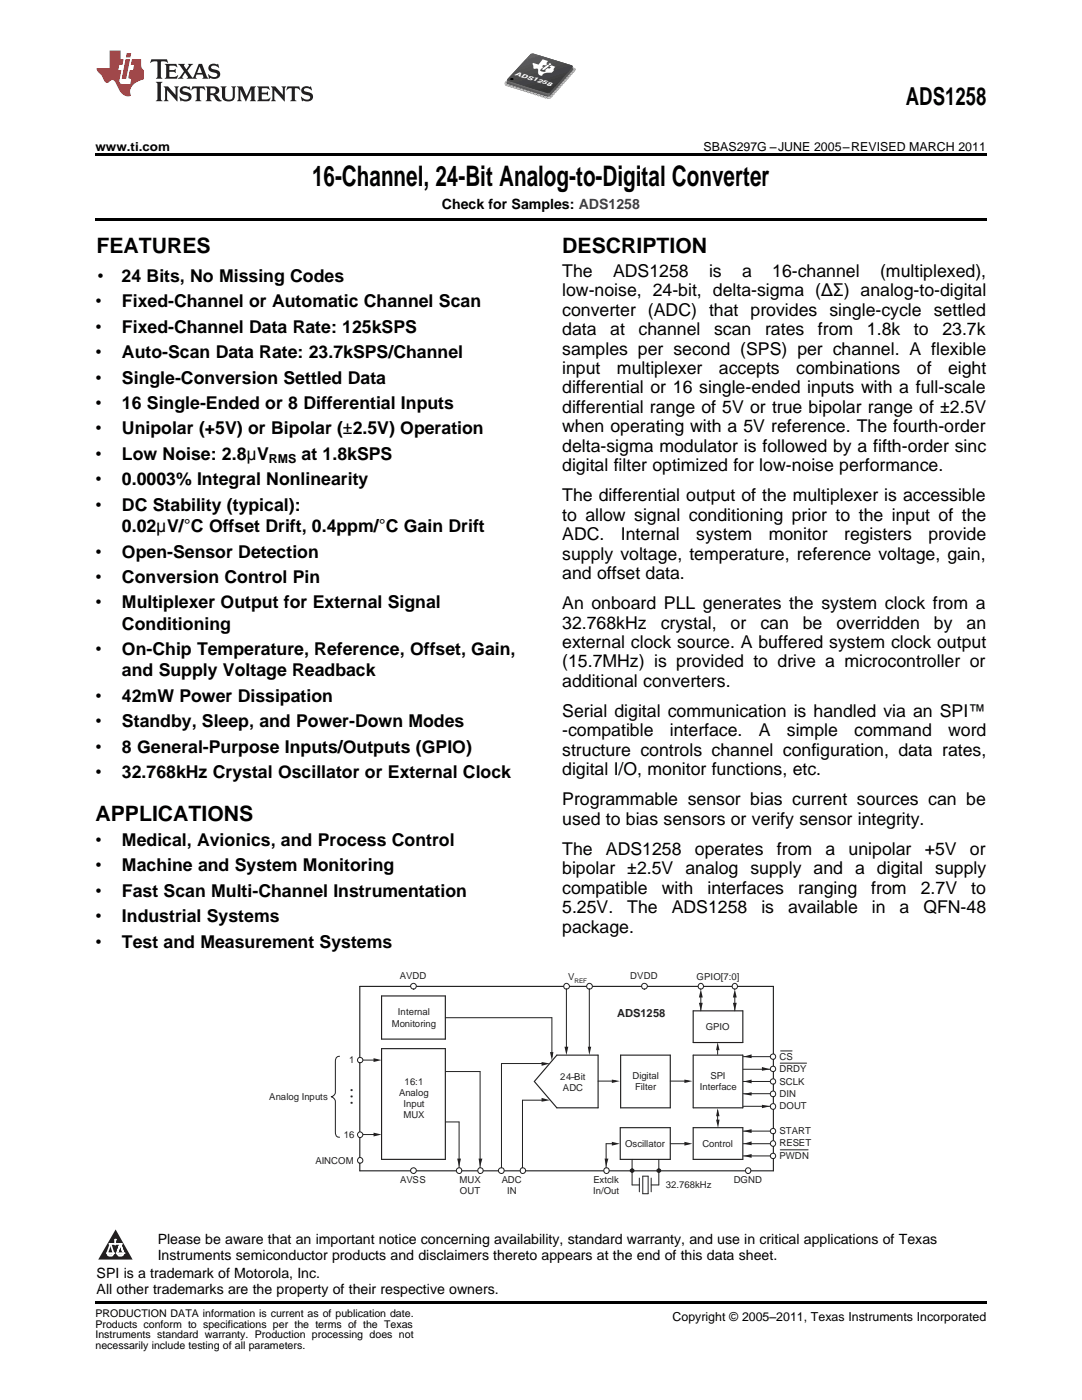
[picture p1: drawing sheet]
<svg xmlns="http://www.w3.org/2000/svg" width="216mm" height="279mm" viewBox="0 0 216 279" stroke-linecap="round" stroke-linejoin="round" font-family="sans-serif">
<path d="M105.7 11.1h.5l8.5 2.6 .1 .3-4.9 5.6-.6 .1-8.4-2.7-.1-.5z" fill-rule="evenodd" fill="#747879"/>
<path d="M109.2 18.6l.5-.1v.8l-.4 .1z" fill-rule="evenodd" fill="#67686d"/>
<path d="M101.2 15.8l.2 .3-.3 .7-.1-.3z" fill-rule="evenodd" fill="#5d5d63"/>
<path d="M114.3 13.3l.2 .6-4.8 5.4v-.8z" fill-rule="evenodd" fill="#555558"/>
<path d="M101.4 16.1l7.8 2.5 .1 .8-8.2-2.6z" fill-rule="evenodd" fill="#434c4c"/>
<path d="M101.4 16.1l7.8 2.6z" fill-rule="evenodd" fill="#7d7f83"/>
<path d="M101.3 16.1l7.9 2.6z" fill-rule="evenodd" fill="#78797e"/>
<path d="M101.3 16.2l7.9 2.6z" fill-rule="evenodd" fill="#74757a"/>
<path d="M101.3 16.2l8 2.7z" fill-rule="evenodd" fill="#727378"/>
<path d="M101.3 16.3l8 2.6z" fill-rule="evenodd" fill="#6d6d73"/>
<path d="M101.3 16.3l8 2.6v.1z" fill-rule="evenodd" fill="#6a6b70"/>
<path d="M101.2 16.4l8.1 2.5v.1z" fill-rule="evenodd" fill="#68696e"/>
<path d="M101.2 16.4l8.1 2.6v.1z" fill-rule="evenodd" fill="#626368"/>
<path d="M101.2 16.5l8.1 2.5v.1z" fill-rule="evenodd" fill="#5f5f64"/>
<path d="M101.2 16.5l8.1 2.6v.1z" fill-rule="evenodd" fill="#5d5d63"/>
<path d="M105.9 10.8l.5-.1 7.8 2.4 .1 .2-4.6 5.2-.5 .1-7.8-2.5-.2-.3z" fill-rule="evenodd" fill="#495252"/>
<path d="M101.8 15.7l.3-.2 .4 .2a.37 .37 0 0 1-.4 .3 .37 .37 0 0 1-.3-.3z" fill-rule="evenodd" fill="#010202"/>
<path d="M101.8 15.6l.3-.1 .4 .2a.52 .52 0 0 0-.8 .1z" fill-rule="evenodd" fill="#747879"/>
<g fill="#33313d">
<path d="M107.9 18.2l2.9-1-1.1 1.3-.5 .1z" fill-rule="evenodd"/>
<path d="M107.8 18.1l3-.9z" fill-rule="evenodd"/>
<path d="M107.8 18.1l3.1-1z" fill-rule="evenodd"/>
<path d="M107.7 18.1l3.2-1z" fill-rule="evenodd"/>
<path d="M107.6 18.1l3.4-1.1z" fill-rule="evenodd"/>
<path d="M107.6 18.1l3.4-1.1z" fill-rule="evenodd"/>
<path d="M107.5 18l3.6-1.1z" fill-rule="evenodd"/>
<path d="M107.5 18l3.6-1.1z" fill-rule="evenodd"/>
<path d="M107.4 18l3.8-1.2z" fill-rule="evenodd"/>
<path d="M107.4 18l3.8-1.2z" fill-rule="evenodd"/>
<path d="M107.3 18l3.9-1.3z" fill-rule="evenodd"/>
<path d="M107.2 18l4.1-1.3z" fill-rule="evenodd"/>
<path d="M107.2 17.9l4.1-1.3z" fill-rule="evenodd"/>
</g>
<g fill="#34323e">
<path d="M107.1 17.9l4.3-1.3z" fill-rule="evenodd"/>
<path d="M107.1 17.9l4.3-1.4z" fill-rule="evenodd"/>
<path d="M107 17.9l4.5-1.4z" fill-rule="evenodd"/>
<path d="M106.9 17.9l4.6-1.5z" fill-rule="evenodd"/>
</g>
<g fill="#373541">
<path d="M106.9 17.9l4.7-1.5z" fill-rule="evenodd"/>
<path d="M106.8 17.8l4.8-1.5z" fill-rule="evenodd"/>
<path d="M106.8 17.8l4.8-1.5z" fill-rule="evenodd"/>
<path d="M106.7 17.8l5-1.6z" fill-rule="evenodd"/>
<path d="M106.7 17.8l5-1.6z" fill-rule="evenodd"/>
<path d="M106.6 17.8l5.2-1.7z" fill-rule="evenodd"/>
<path d="M106.5 17.7l5.3-1.6z" fill-rule="evenodd"/>
<path d="M106.5 17.7l5.4-1.7z" fill-rule="evenodd"/>
<path d="M106.4 17.7l5.5-1.7z" fill-rule="evenodd"/>
<path d="M106.4 17.7l5.6-1.7z" fill-rule="evenodd"/>
<path d="M106.3 17.7l5.7-1.8z" fill-rule="evenodd"/>
<path d="M106.3 17.7l5.7-1.8z" fill-rule="evenodd"/>
<path d="M106.2 17.6l5.9-1.8z" fill-rule="evenodd"/>
<path d="M106.1 17.6l6-1.8z" fill-rule="evenodd"/>
<path d="M106.1 17.6l6.1-1.9z" fill-rule="evenodd"/>
</g>
<g fill="#3a3844">
<path d="M106 17.6l6.2-1.9z" fill-rule="evenodd"/>
<path d="M106 17.6l6.3-2z" fill-rule="evenodd"/>
<path d="M105.9 17.5l6.4-1.9z" fill-rule="evenodd"/>
</g>
<g fill="#3b3944">
<path d="M105.9 17.5l6.4-2z" fill-rule="evenodd"/>
<path d="M105.8 17.5l6.6-2z" fill-rule="evenodd"/>
<path d="M105.7 17.5l6.7-2.1z" fill-rule="evenodd"/>
<path d="M105.7 17.5l6.8-2.1z" fill-rule="evenodd"/>
<path d="M105.6 17.5l6.9-2.2z" fill-rule="evenodd"/>
<path d="M105.6 17.4l7-2.1z" fill-rule="evenodd"/>
<path d="M105.5 17.4l7.1-2.2z" fill-rule="evenodd"/>
<path d="M105.5 17.4l7.2-2.2z" fill-rule="evenodd"/>
<path d="M105.4 17.4l7.3-2.3z" fill-rule="evenodd"/>
<path d="M105.3 17.4l7.4-2.3z" fill-rule="evenodd"/>
<path d="M105.3 17.3l7.5-2.3z" fill-rule="evenodd"/>
</g>
<path d="M105.2 17.3l7.6-2.3z" fill-rule="evenodd" fill="#3b3a44"/>
<g fill="#3d3b46">
<path d="M105.2 17.3l7.7-2.4z" fill-rule="evenodd"/>
<path d="M105.1 17.3l7.8-2.4z" fill-rule="evenodd"/>
<path d="M105.1 17.3l7.9-2.5z" fill-rule="evenodd"/>
<path d="M105 17.3l8-2.5z" fill-rule="evenodd"/>
<path d="M104.9 17.2l8.2-2.5z" fill-rule="evenodd"/>
<path d="M104.9 17.2l8.2-2.5z" fill-rule="evenodd"/>
<path d="M104.8 17.2l8.3-2.6z" fill-rule="evenodd"/>
<path d="M104.8 17.2l8.4-2.6z" fill-rule="evenodd"/>
<path d="M104.7 17.2l8.5-2.7z" fill-rule="evenodd"/>
<path d="M104.7 17.1l8.6-2.6z" fill-rule="evenodd"/>
</g>
<g fill="#3e3c47">
<path d="M104.6 17.1l8.7-2.7z" fill-rule="evenodd"/>
<path d="M104.5 17.1l8.9-2.7z" fill-rule="evenodd"/>
<path d="M104.5 17.1l8.9-2.8z" fill-rule="evenodd"/>
<path d="M104.4 17.1l9.1-2.8z" fill-rule="evenodd"/>
<path d="M104.4 17.1l9.1-2.9z" fill-rule="evenodd"/>
<path d="M104.3 17l9.2-2.8z" fill-rule="evenodd"/>
</g>
<g fill="#403f49">
<path d="M104.3 17l9.3-2.9z" fill-rule="evenodd"/>
<path d="M104.2 17l9.4-2.9z" fill-rule="evenodd"/>
<path d="M104.1 17l9.6-3z" fill-rule="evenodd"/>
<path d="M104.1 17l9.6-3z" fill-rule="evenodd"/>
<path d="M104 16.9l9.8-3z" fill-rule="evenodd"/>
</g>
<g fill="#41404a">
<path d="M104 16.9l9.8-3z" fill-rule="evenodd"/>
<path d="M103.9 16.9l9.9-3.1z" fill-rule="evenodd"/>
<path d="M103.9 16.9l10-3.1z" fill-rule="evenodd"/>
<path d="M103.8 16.9l10.1-3.2z" fill-rule="evenodd"/>
<path d="M103.7 16.9l10.3-3.2z" fill-rule="evenodd"/>
<path d="M103.7 16.8l10.3-3.2z" fill-rule="evenodd"/>
<path d="M103.6 16.8l10.5-3.2z" fill-rule="evenodd"/>
<path d="M103.6 16.8l10.5-3.3z" fill-rule="evenodd"/>
<path d="M103.5 16.8l10.7-3.3z" fill-rule="evenodd"/>
<path d="M103.5 16.8l10.7-3.4z" fill-rule="evenodd"/>
</g>
<path d="M103.4 16.7l10.8-3.3z" fill-rule="evenodd" fill="#43414b"/>
<g fill="#44424c">
<path d="M103.3 16.7l11-3.4z" fill-rule="evenodd"/>
<path d="M103.3 16.7l11-3.4z" fill-rule="evenodd"/>
<path d="M103.2 16.7l11.1-3.4z" fill-rule="evenodd"/>
<path d="M103.2 16.7l11.1-3.4z" fill-rule="evenodd"/>
<path d="M103.1 16.7l11.1-3.4z" fill-rule="evenodd"/>
<path d="M103.1 16.6l11.1-3.4z" fill-rule="evenodd"/>
<path d="M103 16.6l11.2-3.4z" fill-rule="evenodd"/>
<path d="M102.9 16.6l11.3-3.4z" fill-rule="evenodd"/>
<path d="M102.9 16.6l11.3-3.5z" fill-rule="evenodd"/>
<path d="M102.8 16.6l11.4-3.5z" fill-rule="evenodd"/>
<path d="M102.8 16.5l11.4-3.4z" fill-rule="evenodd"/>
</g>
<g fill="#44434c">
<path d="M102.7 16.5l11.4-3.5z" fill-rule="evenodd"/>
<path d="M102.7 16.5l11.3-3.5z" fill-rule="evenodd"/>
<path d="M102.6 16.5l11.4-3.5z" fill-rule="evenodd"/>
</g>
<g fill="#47464f">
<path d="M102.5 16.5l11.4-3.5z" fill-rule="evenodd"/>
<path d="M102.5 16.5l11.4-3.5z" fill-rule="evenodd"/>
<path d="M102.4 16.4l11.4-3.4z" fill-rule="evenodd"/>
<path d="M102.4 16.4l11.4-3.5z" fill-rule="evenodd"/>
<path d="M102.3 16.4l11.4-3.5z" fill-rule="evenodd"/>
<path d="M102.2 16.4l11.4-3.5z" fill-rule="evenodd"/>
<path d="M102.2 16.4l11.4-3.5z" fill-rule="evenodd"/>
<path d="M102.1 16.3l11.4-3.4z" fill-rule="evenodd"/>
</g>
<g fill="#48474f">
<path d="M102.1 16.3l11.4-3.4z" fill-rule="evenodd"/>
<path d="M102 16.3l11.4-3.5z" fill-rule="evenodd"/>
<path d="M102 16.3l11.3-3.5z" fill-rule="evenodd"/>
<path d="M101.9 16.3l11.4-3.5z" fill-rule="evenodd"/>
<path d="M101.8 16.3l11.4-3.5z" fill-rule="evenodd"/>
<path d="M101.8 16.2l11.4-3.4z" fill-rule="evenodd"/>
<path d="M101.7 16.2l11.4-3.5z" fill-rule="evenodd"/>
<path d="M101.7 16.2l11.4-3.5z" fill-rule="evenodd"/>
</g>
<g fill="#4a4951">
<path d="M101.6 16.2l11.4-3.5z" fill-rule="evenodd"/>
<path d="M101.6 16.2l11.3-3.5z" fill-rule="evenodd"/>
<path d="M102.4 15.9l10.5-3.2zM101.5 16.1l.8-.1z" fill-rule="evenodd"/>
</g>
<g fill="#4b4a52">
<path d="M102.6 15.8l10.2-3.1-10.3 3.2zM101.4 16.1l.7-.1z" fill-rule="evenodd"/>
<path d="M102.6 15.7l10.2-3.1zM101.4 16.1l.6-.1z" fill-rule="evenodd"/>
<path d="M102.6 15.7l10.1-3.1zM101.3 16.1l.7-.1z" fill-rule="evenodd"/>
<path d="M102.5 15.7l10.1-3.1zM101.3 16.1l.6-.1z" fill-rule="evenodd"/>
<path d="M102.5 15.6l10.1-3zM101.3 16l.6-.1z" fill-rule="evenodd"/>
<path d="M102.5 15.6l10-3zM101.3 16l.5-.1z" fill-rule="evenodd"/>
<path d="M102.5 15.6l10-3.1zM101.3 16l.5-.1z" fill-rule="evenodd"/>
<path d="M102.4 15.6l10-3.1zM101.3 15.9h.5z" fill-rule="evenodd"/>
<path d="M102.4 15.5l10-3zM101.3 15.9l.4-.1z" fill-rule="evenodd"/>
<path d="M102.3 15.5l10-3zM101.2 15.9l.5-.2z" fill-rule="evenodd"/>
<path d="M102.3 15.5l9.9-3zM101.2 15.8l.5-.1z" fill-rule="evenodd"/>
</g>
<path d="M102.2 15.5l10-3zM101.3 15.8l.5-.2z" fill-rule="evenodd" fill="#4c4b52"/>
<g fill="#4e4e55">
<path d="M102.1 15.5l10-3.1zM101.3 15.7l.5-.1-.6 .2z" fill-rule="evenodd"/>
<path d="M101.4 15.7l10.7-3.3-10.8 3.4z" fill-rule="evenodd"/>
<path d="M101.4 15.6l10.6-3.2-10.7 3.3z" fill-rule="evenodd"/>
<path d="M101.4 15.6l10.6-3.2-10.6 3.3z" fill-rule="evenodd"/>
<path d="M101.5 15.5l10.4-3.1-10.5 3.2z" fill-rule="evenodd"/>
<path d="M101.5 15.5l10.3-3.1-10.4 3.2z" fill-rule="evenodd"/>
<path d="M101.6 15.4l10.2-3.1-10.3 3.2z" fill-rule="evenodd"/>
<path d="M101.6 15.4l10.1-3.1-10.2 3.2z" fill-rule="evenodd"/>
<path d="M101.7 15.3l10-3-10.1 3.1z" fill-rule="evenodd"/>
<path d="M101.7 15.3l9.9-3-10 3.1z" fill-rule="evenodd"/>
</g>
<g fill="#504f56">
<path d="M101.8 15.2l9.7-2.9-9.8 3z" fill-rule="evenodd"/>
<path d="M101.8 15.2l9.7-3-9.8 3.1z" fill-rule="evenodd"/>
<path d="M101.9 15.1l9.5-2.9-9.6 3z" fill-rule="evenodd"/>
<path d="M101.9 15.1l9.5-2.9-9.6 3z" fill-rule="evenodd"/>
<path d="M102 15l9.3-2.8-9.4 2.9z" fill-rule="evenodd"/>
</g>
<g fill="#525258">
<path d="M102 15l9.3-2.8-9.4 2.9z" fill-rule="evenodd"/>
<path d="M102.1 14.9l9.1-2.7-9.2 2.8z" fill-rule="evenodd"/>
<path d="M102.1 14.9l9-2.8-9.1 2.9z" fill-rule="evenodd"/>
<path d="M102.1 14.8l9-2.7-9 2.8z" fill-rule="evenodd"/>
<path d="M102.2 14.8l8.8-2.7-8.9 2.8z" fill-rule="evenodd"/>
<path d="M102.2 14.7l8.8-2.6-8.9 2.7z" fill-rule="evenodd"/>
</g>
<g fill="#535259">
<path d="M102.3 14.7l8.6-2.6-8.7 2.7z" fill-rule="evenodd"/>
<path d="M102.3 14.6l8.5-2.5-8.6 2.6z" fill-rule="evenodd"/>
<path d="M102.4 14.6l8.4-2.6-8.5 2.7z" fill-rule="evenodd"/>
<path d="M102.4 14.5l8.3-2.5-8.4 2.6z" fill-rule="evenodd"/>
<path d="M102.5 14.5l8.2-2.5-8.3 2.6z" fill-rule="evenodd"/>
<path d="M102.5 14.4l8.1-2.4-8.2 2.5z" fill-rule="evenodd"/>
<path d="M102.6 14.4l8-2.4-8.1 2.5z" fill-rule="evenodd"/>
<path d="M102.6 14.3l7.9-2.4-8 2.5z" fill-rule="evenodd"/>
<path d="M102.7 14.3l7.7-2.4-7.8 2.5z" fill-rule="evenodd"/>
<path d="M102.7 14.2l7.7-2.3-7.8 2.4z" fill-rule="evenodd"/>
</g>
<path d="M102.7 14.2l7.6-2.3-7.6 2.4z" fill-rule="evenodd" fill="#55545a"/>
<g fill="#55555b">
<path d="M102.8 14.1l7.5-2.2-7.6 2.3z" fill-rule="evenodd"/>
<path d="M102.8 14.1l7.4-2.2-7.5 2.3z" fill-rule="evenodd"/>
<path d="M102.9 14l7.2-2.2-7.3 2.3z" fill-rule="evenodd"/>
<path d="M102.9 14l7.2-2.2-7.3 2.3z" fill-rule="evenodd"/>
<path d="M103 13.9l7-2.1-7.1 2.2z" fill-rule="evenodd"/>
<path d="M103 13.9l7-2.1-7.1 2.2z" fill-rule="evenodd"/>
<path d="M103.1 13.8l6.8-2-6.9 2.1z" fill-rule="evenodd"/>
<path d="M103.1 13.8l6.8-2.1-6.9 2.2z" fill-rule="evenodd"/>
<path d="M103.2 13.7l6.6-2-6.7 2.1z" fill-rule="evenodd"/>
<path d="M103.2 13.7l6.5-2-6.6 2.1z" fill-rule="evenodd"/>
<path d="M103.3 13.6l6.4-1.9-6.5 2z" fill-rule="evenodd"/>
</g>
<g fill="#56565b">
<path d="M103.3 13.6l6.3-1.9-6.4 2z" fill-rule="evenodd"/>
<path d="M103.4 13.5l6.2-1.8-6.3 1.9z" fill-rule="evenodd"/>
<path d="M103.4 13.5l6.1-1.9-6.2 2z" fill-rule="evenodd"/>
</g>
<g fill="#59595e">
<path d="M103.4 13.4l6-1.8-6 1.9z" fill-rule="evenodd"/>
<path d="M103.5 13.4l5.9-1.8-6 1.9z" fill-rule="evenodd"/>
<path d="M103.5 13.3l5.8-1.7-5.9 1.8z" fill-rule="evenodd"/>
<path d="M103.6 13.3l5.7-1.7-5.8 1.8z" fill-rule="evenodd"/>
<path d="M103.6 13.2l5.6-1.7-5.7 1.8z" fill-rule="evenodd"/>
<path d="M103.7 13.2l5.5-1.7-5.6 1.8z" fill-rule="evenodd"/>
<path d="M103.7 13.1l5.4-1.6-5.5 1.7z" fill-rule="evenodd"/>
<path d="M103.8 13.1l5.2-1.6-5.3 1.7z" fill-rule="evenodd"/>
</g>
<g fill="#5a5a5f">
<path d="M103.8 13l5.2-1.5-5.3 1.6z" fill-rule="evenodd"/>
<path d="M103.9 13l5-1.5-5.1 1.6z" fill-rule="evenodd"/>
<path d="M103.9 12.9l5-1.5-5.1 1.6z" fill-rule="evenodd"/>
<path d="M104 12.9l4.8-1.5-4.9 1.6z" fill-rule="evenodd"/>
<path d="M104 12.8l4.8-1.4-4.9 1.5z" fill-rule="evenodd"/>
<path d="M104.1 12.8l4.6-1.4-4.7 1.5z" fill-rule="evenodd"/>
<path d="M104.1 12.7l4.5-1.3-4.6 1.4z" fill-rule="evenodd"/>
</g>
<g fill="#5c5c61">
<path d="M104.2 12.7l4.4-1.3-4.5 1.4z" fill-rule="evenodd"/>
<path d="M104.2 12.6l4.3-1.3-4.4 1.4z" fill-rule="evenodd"/>
<path d="M104.2 12.6l4.3-1.3-4.3 1.4z" fill-rule="evenodd"/>
<path d="M104.3 12.5l4.1-1.2-4.2 1.3z" fill-rule="evenodd"/>
</g>
<g fill="#5d5d61">
<path d="M104.3 12.5l4-1.2-4.1 1.3z" fill-rule="evenodd"/>
<path d="M104.4 12.4l3.9-1.1-4 1.2z" fill-rule="evenodd"/>
<path d="M104.4 12.4l3.8-1.2-3.9 1.3z" fill-rule="evenodd"/>
<path d="M104.5 12.3l3.7-1.1-3.8 1.2z" fill-rule="evenodd"/>
<path d="M104.5 12.3l3.6-1.1-3.7 1.2z" fill-rule="evenodd"/>
<path d="M104.6 12.2l3.5-1-3.6 1.1z" fill-rule="evenodd"/>
<path d="M104.6 12.2l3.4-1-3.5 1.1z" fill-rule="evenodd"/>
<path d="M104.7 12.1l3.2-.9-3.3 1z" fill-rule="evenodd"/>
<path d="M104.7 12.1l3.2-1-3.3 1.1z" fill-rule="evenodd"/>
<path d="M104.8 12l3-.9-3.1 1z" fill-rule="evenodd"/>
<path d="M104.8 12l3-.9-3.1 1z" fill-rule="evenodd"/>
</g>
<g fill="#616165">
<path d="M104.9 11.9l2.8-.8-2.9 .9z" fill-rule="evenodd"/>
<path d="M105.9 10.7h.5l1.2 .4-2.8 .9z" fill-rule="evenodd"/>
</g>
<path d="M101.2 16.9l.4 .1-.1 .2-.3-.1z" fill-rule="evenodd" fill="#e2e4e4"/>
<path d="M101.2 16.9l.4 .1-.1 .2-.3-.1z" fill="none" stroke="#aeadad" stroke-width=".2"/>
<path d="M101.2 16.9l.3 .2z" fill-rule="evenodd" fill="#fff"/>
<path d="M101.9 17.2h.4l-.1 .2-.4-.1z" fill-rule="evenodd" fill="#e2e4e4"/>
<path d="M101.9 17.2h.4l-.1 .2-.4-.1z" fill="none" stroke="#aeadad" stroke-width=".2"/>
<path d="M101.9 17.2l.3 .1z" fill-rule="evenodd" fill="#fff"/>
<path d="M102.5 17.4h.5l-.1 .3-.4-.2z" fill-rule="evenodd" fill="#e2e4e4"/>
<path d="M102.5 17.4h.5l-.1 .3-.4-.2z" fill="none" stroke="#aeadad" stroke-width=".2"/>
<path d="M102.5 17.4l.3 .1z" fill-rule="evenodd" fill="#fff"/>
<path d="M103.2 17.6h.4l-.1 .3-.3-.1z" fill-rule="evenodd" fill="#e2e4e4"/>
<path d="M103.2 17.6h.4l-.1 .3-.3-.1z" fill="none" stroke="#aeadad" stroke-width=".2"/>
<path d="M103.2 17.6l.3 .1z" fill-rule="evenodd" fill="#fff"/>
<path d="M103.9 17.8h.4l-.1 .3-.3-.1z" fill-rule="evenodd" fill="#e2e4e4"/>
<path d="M103.9 17.8h.4l-.1 .3-.3-.1z" fill="none" stroke="#aeadad" stroke-width=".2"/>
<path d="M103.9 17.8l.3 .2z" fill-rule="evenodd" fill="#fff"/>
<path d="M104.6 18h.4l-.1 .3-.4-.1z" fill-rule="evenodd" fill="#e2e4e4"/>
<path d="M104.6 18h.4l-.1 .3-.4-.1z" fill="none" stroke="#aeadad" stroke-width=".2"/>
<path d="M104.6 18l.3 .2z" fill-rule="evenodd" fill="#fff"/>
<path d="M105.2 18.2h.5l-.1 .3-.4-.1z" fill-rule="evenodd" fill="#e2e4e4"/>
<path d="M105.2 18.2h.5l-.1 .3-.4-.1z" fill="none" stroke="#aeadad" stroke-width=".2"/>
<path d="M105.2 18.2l.3 .2z" fill-rule="evenodd" fill="#fff"/>
<path d="M105.9 18.4l.4 .1-.1 .2-.3-.1z" fill-rule="evenodd" fill="#e2e4e4"/>
<path d="M105.9 18.4l.4 .1-.1 .2-.3-.1z" fill="none" stroke="#aeadad" stroke-width=".2"/>
<path d="M105.9 18.4l.3 .2z" fill-rule="evenodd" fill="#fff"/>
<path d="M106.6 18.7h.4l-.1 .2-.3-.1z" fill-rule="evenodd" fill="#e2e4e4"/>
<path d="M106.6 18.7h.4l-.1 .2-.3-.1z" fill="none" stroke="#aeadad" stroke-width=".2"/>
<path d="M106.6 18.7l.3 .1z" fill-rule="evenodd" fill="#fff"/>
<path d="M107.3 18.9h.4l-.1 .2-.4-.1z" fill-rule="evenodd" fill="#e2e4e4"/>
<path d="M107.3 18.9h.4l-.1 .2-.4-.1z" fill="none" stroke="#aeadad" stroke-width=".2"/>
<path d="M107.3 18.9l.3 .1z" fill-rule="evenodd" fill="#fff"/>
<path d="M107.9 19.1h.5l-.1 .3-.4-.1z" fill-rule="evenodd" fill="#e2e4e4"/>
<path d="M107.9 19.1h.5l-.1 .3-.4-.1z" fill="none" stroke="#aeadad" stroke-width=".2"/>
<path d="M107.9 19.1l.3 .1z" fill-rule="evenodd" fill="#fff"/>
<path d="M108.6 19.3h.4l-.1 .3-.3-.1z" fill-rule="evenodd" fill="#e2e4e4"/>
<path d="M108.6 19.3h.4l-.1 .3-.3-.1z" fill="none" stroke="#aeadad" stroke-width=".2"/>
<path d="M108.6 19.3l.3 .1z" fill-rule="evenodd" fill="#fff"/>
<path d="M110.1 18.9l.2 .2-.2 .2-.2-.2z" fill-rule="evenodd" fill="#e2e4e4"/>
<path d="M110.1 18.9l.2 .2-.2 .2-.2-.2z" fill="none" stroke="#aeadad" stroke-width=".2"/>
<path d="M110.2 19l-.1 .2z" fill-rule="evenodd" fill="#fff"/>
<path d="M110.5 18.5l.2 .2-.2 .2-.2-.2z" fill-rule="evenodd" fill="#e2e4e4"/>
<path d="M110.5 18.5l.2 .2-.2 .2-.2-.2z" fill="none" stroke="#aeadad" stroke-width=".2"/>
<path d="M110.6 18.5l-.1 .3z" fill-rule="evenodd" fill="#fff"/>
<path d="M110.9 18l.2 .2-.2 .3-.2-.2z" fill-rule="evenodd" fill="#e2e4e4"/>
<path d="M110.9 18l.2 .2-.2 .3-.2-.2z" fill="none" stroke="#aeadad" stroke-width=".2"/>
<path d="M111 18.1l-.1 .2z" fill-rule="evenodd" fill="#fff"/>
<path d="M111.3 17.6l.1 .2-.1 .2-.2-.2z" fill-rule="evenodd" fill="#e2e4e4"/>
<path d="M111.3 17.6l.1 .2-.1 .2-.2-.2z" fill="none" stroke="#aeadad" stroke-width=".2"/>
<path d="M111.4 17.6l-.2 .3z" fill-rule="evenodd" fill="#fff"/>
<path d="M111.6 17.1l.2 .2-.1 .3-.2-.2z" fill-rule="evenodd" fill="#e2e4e4"/>
<path d="M111.6 17.1l.2 .2-.1 .3-.2-.2z" fill="none" stroke="#aeadad" stroke-width=".2"/>
<path d="M111.8 17.2l-.2 .2z" fill-rule="evenodd" fill="#fff"/>
<path d="M112 16.7l.2 .2-.2 .2-.1-.2z" fill-rule="evenodd" fill="#e2e4e4"/>
<path d="M112 16.7l.2 .2-.2 .2-.1-.2z" fill="none" stroke="#aeadad" stroke-width=".2"/>
<path d="M112.2 16.7l-.2 .3z" fill-rule="evenodd" fill="#fff"/>
<path d="M112.4 16.3l.2 .1-.2 .3-.1-.2z" fill-rule="evenodd" fill="#e2e4e4"/>
<path d="M112.4 16.3l.2 .1-.2 .3-.1-.2z" fill="none" stroke="#aeadad" stroke-width=".2"/>
<path d="M112.6 16.3l-.2 .2z" fill-rule="evenodd" fill="#fff"/>
<path d="M112.8 15.8l.2 .2-.2 .2-.2-.2z" fill-rule="evenodd" fill="#e2e4e4"/>
<path d="M112.8 15.8l.2 .2-.2 .2-.2-.2z" fill="none" stroke="#aeadad" stroke-width=".2"/>
<path d="M113 15.9l-.2 .2z" fill-rule="evenodd" fill="#fff"/>
<path d="M113.2 15.4l.2 .2-.2 .2-.2-.2z" fill-rule="evenodd" fill="#e2e4e4"/>
<path d="M113.2 15.4l.2 .2-.2 .2-.2-.2z" fill="none" stroke="#aeadad" stroke-width=".2"/>
<path d="M113.4 15.4l-.2 .2z" fill-rule="evenodd" fill="#fff"/>
<path d="M113.6 14.9l.2 .2-.2 .2-.2-.2z" fill-rule="evenodd" fill="#e2e4e4"/>
<path d="M113.6 14.9l.2 .2-.2 .2-.2-.2z" fill="none" stroke="#aeadad" stroke-width=".2"/>
<path d="M113.8 15l-.2 .2z" fill-rule="evenodd" fill="#fff"/>
<path d="M114 14.5l.2 .2-.2 .2-.2-.2z" fill-rule="evenodd" fill="#e2e4e4"/>
<path d="M114 14.5l.2 .2-.2 .2-.2-.2z" fill="none" stroke="#aeadad" stroke-width=".2"/>
<path d="M114.2 14.5l-.2 .3z" fill-rule="evenodd" fill="#fff"/>
<path d="M114.4 14l.2 .2-.2 .3-.2-.2z" fill-rule="evenodd" fill="#e2e4e4"/>
<path d="M114.4 14l.2 .2-.2 .3-.2-.2z" fill="none" stroke="#aeadad" stroke-width=".2"/>
<path d="M114.6 14.1l-.2 .2z" fill-rule="evenodd" fill="#fff"/>
<path d="M109.3 19.4l.4-.1 .2 .3-.6 .1z" fill-rule="evenodd" fill="#e2e4e4"/>
<path d="M109.3 19.4l.4-.1 .2 .3-.6 .1z" fill="none" stroke="#aeadad" stroke-width=".2"/>
<path d="M109.3 19.5l.6-.1z" fill-rule="evenodd" fill="#fff"/>
<path d="M100.8 16.5l.3 .3-.2 .2z" fill-rule="evenodd" fill="#e2e4e4"/>
<path d="M100.8 16.5l.3 .3-.2 .2z" fill="none" stroke="#aeadad" stroke-width=".2"/>
<path d="M100.8 16.5l.1 .4z" fill-rule="evenodd" fill="#fff"/>
<path d="M101 16.3l.1-.1z" fill-rule="evenodd" fill="#e2e4e4"/>
<path d="M101 16.3l.1-.1z" fill="none" stroke="#aeadad" stroke-width=".2"/>
<path d="M114.4 13.7h.3l.1 .3z" fill-rule="evenodd" fill="#e2e4e4"/>
<path d="M114.4 13.7h.3l.1 .3z" fill="none" stroke="#aeadad" stroke-width=".2"/>
<path d="M114.7 13.7v.2z" fill-rule="evenodd" fill="#fff"/>
<path d="M114.4 13.6h.1" fill="none" stroke="#aeadad" stroke-width=".2"/>
<g fill="#fff">
<path d="M106.3 12.6l1.2 .3 .8-1.1 1.1 .4-.4 .4 .2 .2-.4 .3-.3-.1-.4 .2 .4 .2-.7 .7 .4 .2a.59 .59 0 0 0 .8-.2h-.2l.5-.5 .3 .1 .4-.3-.4-.1 .4-.2 .8 .2-.3 .5a.67 .67 0 0 1-.9 .7 1.23 1.23 0 0 0-1.4 .6 .81 .81 0 0 1-.8-1.2 .52 .52 0 0 0-.8-.2l-.2-.1z" fill-rule="evenodd"/>
<path d="M108.1 13.8l1.1-.9 .5 .2-1.2 .9z" fill-rule="evenodd"/>
<path d="M109.5 12.7l.3-.1 .2 .2-.3 .2-.2-.1z" fill-rule="evenodd"/>
</g>
<path d="M30.2 11.8l-.2 .8a1.31 1.31 0 0 1 1.4-.3v2.9l-.3 .5h1.3l-.3-.5v-2.7l.3-.3a1.09 1.09 0 0 1 1.1 .4l-.2-.8zM32.9 12.8l.3 .4v2l-.3 .5h2.4l.2-.7a1.48 1.48 0 0 1-1.7 .3v-1l1 .1 .2 .2v-.9l-.2 .3h-1v-.7l.2-.2a1.73 1.73 0 0 1 1.4 .3l-.2-.6zM35.5 12.8l1.2 1.4-.7 1-.5 .5h1.1l-.2-.3 .5-.9 .6 .9-.2 .3h2l-.3-.3 .2-.5h1.2l.2 .5-.2 .3h1.2l-.3-.4-1-2.5h-.6l-1.3 2.7-1-1.4 1.1-1.3h-1l.2 .2-.5 .9-.5-.9 .2-.2zM39.8 13.3l.5 1.3h-1zM41.9 12.9a.83 .83 0 0 0-.3 1 .83 .83 0 0 0 .8 .5l.8 .2 .2 .3a1 1 0 0 1-1 .5 1 1 0 0 1-.8-.6l.1 .9 .2-.1a1.65 1.65 0 0 0 2-.5 .89 .89 0 0 0-.8-1.2l-.8-.2-.2-.3a.91 .91 0 0 1 1.6 .2l-.2-.8h-.4a1.34 1.34 0 0 0-1.2 .1zM31.1 16.3l.3 .5v2.9l-.3 .5h1.3l-.3-.5v-2.9l.3-.5zM32.7 17.2l.2 .5v2l-.2 .5h.9l-.3-.5 .1-1.7 2 2.2v-2.5l.3-.5h-.9l.2 .3v1.4l-1.5-1.7zM36.2 17.4a.83 .83 0 0 0-.3 .9 .83 .83 0 0 0 .8 .6l.8 .2 .2 .3a1 1 0 0 1-1 .5 1 1 0 0 1-.8-.6l.1 .9 .2-.1a1.66 1.66 0 0 0 2-.5 .89 .89 0 0 0-.9-1.2l-.7-.2-.2-.3a.91 .91 0 0 1 1.6 .2l-.2-.9-.4 .1a1.36 1.36 0 0 0-1.2 .1zM38.4 17.2l-.2 .9a.61 .61 0 0 1 1.1-.3v1.9l-.4 .5h1.3l-.3-.5v-1.9l.2-.2a.81 .81 0 0 1 .8 .5l-.1-.9zM41 17.2l.3 .5v2l-.3 .5h1.3l-.3-.3v-.9a.72 .72 0 0 1 .9 .6 .85 .85 0 0 0 1.4 .5l-.5-.3-.5-.7-.3-.3a.78 .78 0 0 0 .7-.7 .78 .78 0 0 0-.7-.8zM42 17.7l.2-.1a.6 .6 0 0 1 .7 .1 .6 .6 0 0 1 .1 .7l-.2 .2h-.8zM44 17.2l.3 .3a3.4 3.4 0 0 0 .3 2.4 1.57 1.57 0 0 0 2.2-.3l.1-2.1 .2-.3h-1l.3 .5v1.5a.76 .76 0 0 1-.7 .7 .76 .76 0 0 1-.8-.7v-1.5l.3-.5zM47.3 17.2l.3 .5v2l-.3 .5h.9l-.2-.5v-1.8l1 2.3 1.1-2.3v1.8l-.2 .5h1.2l-.3-.5v-2l.3-.5h-1.1l-.8 2-.8-2zM51.3 17.2l.3 .5v2l-.3 .5h2.4l.2-.7a1.49 1.49 0 0 1-1.6 .3l-.1-1h1l.3 .3v-.9l-.3 .3h-1v-.7l.3-.2a1.73 1.73 0 0 1 1.4 .3l-.3-.7zM54.1 17.2l.3 .5v2l-.3 .5h1l-.4-.5 .1-1.7 2 2.2v-2.5l.3-.5h-.9l.2 .3v1.4l-1.5-1.7zM57.4 17.2l-.2 .9a.8 .8 0 0 1 1-.5v2.1l-.3 .5h1.3l-.4-.5v-1.9l.2-.2a.81 .81 0 0 1 .9 .5l-.2-.9zM60.4 17.4a.83 .83 0 0 0-.3 .9 .83 .83 0 0 0 .8 .6l.8 .2 .2 .3a1 1 0 0 1-1 .5 1 1 0 0 1-.8-.6l.2 .9 .1-.1a1.66 1.66 0 0 0 2-.5 .89 .89 0 0 0-.8-1.2l-.8-.2-.2-.3a.91 .91 0 0 1 1.6 .2l-.2-.9-.3 .1a1.35 1.35 0 0 0-1.3 .1z" fill="#231f20"/>
<path d="M21.9 10.1v3.5h-2.6a2.13 2.13 0 0 0 .9 1.4l.4 .6a.94 .94 0 0 0 1.1 .9 .75 .75 0 0 1 .6-.5 .75 .75 0 0 1 .7 .4l.5 1a2.1 2.1 0 0 0 2.6 1.7 2.2 2.2 0 0 1 1.7-3l.9-.3v-1.8a1.16 1.16 0 0 1-.5-1v-1.2h-1.9l-.2 1.2h.7l-.3 1h-.6l-.3 1.3v.3l.6 .1-.2 1.1h-.9a.93 .93 0 0 1-1.3-.8l.4-2h-.6l.2-1h.6l.3-1.2h-.6v-1.7zM25.1 11.8l-.8 3.9h.9l.7-3.9zM25.3 10.6l-.2 .9h.9l.2-.9z" fill="#ee1d23"/>
<path d="M23.1 245.4l3.4 6h-6.9z" fill="#231f20"/>
<path d="M21.4 250.1h1.2l-.3 .5h-.3a.55 .55 0 0 1-.6-.5z" fill-rule="evenodd" fill="#fff"/>
<path d="M21.4 250.1h1.2l-.3 .5h-.3a.55 .55 0 0 1-.6-.5z" fill="none" stroke="#231f20" stroke-width=".34"/>
<path d="M21.4 250.1l1.2 .1-.3 .4h-.5z" fill="none" stroke="#fff" stroke-width=".34"/>
<path d="M23 248.3h.1" fill="none" stroke="#fff" stroke-width=".34"/>
<path d="M23 247.4v.9z" fill="#fff"/>
<path d="M23 247.4v.9z" fill="none" stroke="#fff" stroke-width=".34"/>
<circle cx="23" cy="247.4" r=".17" fill="#fff"/>
<path d="M21.9 248.2h.1" fill="none" stroke="#fff" stroke-width=".34"/>
<path d="M21.9 248.2h2.3z" fill="#fff"/>
<path d="M21.9 248.2h2.3z" fill="none" stroke="#fff" stroke-width=".34"/>
<circle cx="24.2" cy="248.2" r=".17" fill="#fff"/>
<path d="M23.3 250.1h.1" fill="none" stroke="#fff" stroke-width=".34"/>
<path d="M24 248.2l-.7 1.9z" fill="#fff"/>
<path d="M24 248.2l-.7 1.9z" fill="none" stroke="#fff" stroke-width=".34"/>
<path d="M24 248.2l.7 1.9z" fill="#fff"/>
<path d="M24 248.2l.7 1.9z" fill="none" stroke="#fff" stroke-width=".34"/>
<path d="M24.6 250.1h.1" fill="none" stroke="#fff" stroke-width=".34"/>
<circle cx="21.4" cy="250.1" r=".17" fill="#fff"/>
<path d="M22.1 248.2l-.7 1.9z" fill="#fff"/>
<path d="M22.1 248.2l-.7 1.9z" fill="none" stroke="#fff" stroke-width=".34"/>
<path d="M22.1 248.2l.5 1.9z" fill="#fff"/>
<path d="M22.1 248.2l.5 1.9z" fill="none" stroke="#fff" stroke-width=".34"/>
<circle cx="22.6" cy="250.1" r=".17" fill="#fff"/>
<path d="M23.4 250.1h1.3a.65 .65 0 0 1-.7 .5 .65 .65 0 0 1-.6-.5z" fill-rule="evenodd" fill="#fff"/>
<path d="M23.4 250.1h1.3a.65 .65 0 0 1-.7 .5 .65 .65 0 0 1-.6-.5z" fill="none" stroke="#231f20" stroke-width=".34"/>
<path d="M23.4 250.1h1.3l-.4 .5h-.6z" fill="none" stroke="#fff" stroke-width=".34"/>
<path d="M23.3 250.1h.1" fill="none" stroke="#fff" stroke-width=".34"/>
<circle cx="24.7" cy="250.1" r=".17" fill="#fff"/>
<circle cx="126.1" cy="233.6" r=".36" fill="#231f20"/>
<circle cx="126.1" cy="233.6" r=".36" fill="none" stroke="#231f20" stroke-width=".2"/>
<circle cx="131.5" cy="233.6" r=".36" fill="#231f20"/>
<circle cx="131.5" cy="233.6" r=".36" fill="none" stroke="#231f20" stroke-width=".2"/>
<g fill="#231f20">
<path d="M152 212.9l1.6 .5-1.6 .3z"/>
<path d="M148.4 210.9l1.6-.5v.8z"/>
<path d="M148.4 215.8l1.6-.3v.7z"/>
<path d="M148.4 218.3l1.6-.3v.7z"/>
<path d="M152 220.5l1.6 .3-1.6 .4z"/>
<path d="M122.1 215.5l1.6 .3-1.6 .3z"/>
<path d="M95.5 231.2h.8l-.5 1.6z"/>
<path d="M120.6 231.2h.8l-.5 1.6z"/>
<path d="M108.1 211.9l1.6 .4-1.6 .4z"/>
<path d="M109.7 210h.7l-.3 1.6z"/>
<path d="M108.1 219.1l1.6 .5-1.6 .3z"/>
<path d="M91.2 231.2h.8l-.4 1.6z"/>
</g>
<path d="M71.9 211.6h3.3" fill="none" stroke="#231f20" stroke-width=".2"/>
<path d="M74.5 211.2l1.6 .4-1.6 .3z" fill="#231f20"/>
<path d="M88.9 213.9h6.9v19.7M71.9 226.4h3.3M88.9 223.9h2.7v9.7" fill="none" stroke="#231f20" stroke-width=".2"/>
<path d="M74.5 226l1.6 .4-1.6 .4z" fill="#231f20"/>
<path d="M71.8 196.9h82.5v36.8h-82.5zM76.1 198.8h12.8v8.6h-12.8zM76.1 209.3h12.8v22.1h-12.8zM111.1 210.6h8.2v10.5h-8.2l-4.5-5.3zM123.8 210.6h9.9v10.5h-9.9z" fill="none" stroke="#231f20" stroke-width=".23"/>
<path d="M127.6 235.1v2.8M128.3 234.7h1v3.5h-1zM129.9 235.1v2.8M131.5 231.4v5.1h-1.6" fill="none" stroke="#231f20" stroke-width=".2"/>
<circle cx="71.9" cy="211.6" r=".54" fill="#fff"/>
<circle cx="71.9" cy="211.6" r=".54" fill="none" stroke="#231f20" stroke-width=".2"/>
<circle cx="71.8" cy="226.5" r=".56" fill="#fff"/>
<circle cx="71.8" cy="226.5" r=".56" fill="none" stroke="#231f20" stroke-width=".2"/>
<circle cx="100" cy="233.6" r=".57" fill="#fff"/>
<circle cx="100" cy="233.6" r=".57" fill="none" stroke="#231f20" stroke-width=".2"/>
<circle cx="95.8" cy="233.6" r=".57" fill="#fff"/>
<circle cx="95.8" cy="233.6" r=".57" fill="none" stroke="#231f20" stroke-width=".2"/>
<circle cx="91.6" cy="233.6" r=".56" fill="#fff"/>
<circle cx="91.6" cy="233.6" r=".56" fill="none" stroke="#231f20" stroke-width=".2"/>
<circle cx="104.3" cy="233.6" r=".57" fill="#fff"/>
<circle cx="104.3" cy="233.6" r=".57" fill="none" stroke="#231f20" stroke-width=".2"/>
<circle cx="71.8" cy="231.6" r=".56" fill="#fff"/>
<circle cx="71.8" cy="231.6" r=".56" fill="none" stroke="#231f20" stroke-width=".2"/>
<circle cx="121" cy="233.6" r=".55" fill="#fff"/>
<circle cx="121" cy="233.6" r=".55" fill="none" stroke="#231f20" stroke-width=".2"/>
<circle cx="82.5" cy="233.6" r=".57" fill="#fff"/>
<circle cx="82.5" cy="233.6" r=".57" fill="none" stroke="#231f20" stroke-width=".2"/>
<circle cx="149.3" cy="233.6" r=".55" fill="#fff"/>
<circle cx="149.3" cy="233.6" r=".55" fill="none" stroke="#231f20" stroke-width=".2"/>
<circle cx="82.5" cy="196.8" r=".57" fill="#fff"/>
<circle cx="82.5" cy="196.8" r=".57" fill="none" stroke="#231f20" stroke-width=".2"/>
<circle cx="128.6" cy="196.8" r=".58" fill="#fff"/>
<g fill="none" stroke="#231f20" stroke-width=".2">
<path d="M108.3 212.3h-8.2v20.8M119.3 215.8h3.5"/>
<circle cx="128.6" cy="196.8" r=".58"/>
</g>
<path d="M136.6 215.5l1.6 .3-1.6 .3z" fill="#231f20"/>
<path d="M138.3 210.6h9.9v10.5h-9.9z" fill="none" stroke="#231f20" stroke-width=".23"/>
<path d="M108.3 219.6h-4v13.5M133.7 215.8h3.6M148.3 210.9h5.4" fill="none" stroke="#231f20" stroke-width=".2"/>
<circle cx="154.2" cy="210.9" r=".54" fill="#fff"/>
<circle cx="154.2" cy="210.9" r=".54" fill="none" stroke="#231f20" stroke-width=".2"/>
<circle cx="139.8" cy="196.8" r=".54" fill="#fff"/>
<circle cx="139.8" cy="196.8" r=".54" fill="none" stroke="#231f20" stroke-width=".2"/>
<circle cx="146.6" cy="196.8" r=".54" fill="#fff"/>
<g fill="none" stroke="#231f20" stroke-width=".2">
<path d="M148.3 213.4h5.4"/>
<circle cx="146.6" cy="196.8" r=".54"/>
</g>
<circle cx="154.2" cy="213.3" r=".53" fill="#fff"/>
<g fill="none" stroke="#231f20" stroke-width=".2">
<path d="M148.3 215.8h5.4"/>
<circle cx="154.2" cy="213.3" r=".53"/>
</g>
<circle cx="154.2" cy="215.8" r=".54" fill="#fff"/>
<g fill="none" stroke="#231f20" stroke-width=".2">
<path d="M148.3 218.3h5.4"/>
<circle cx="154.2" cy="215.8" r=".54"/>
</g>
<circle cx="154.3" cy="218.3" r=".55" fill="#fff"/>
<g fill="none" stroke="#231f20" stroke-width=".2">
<path d="M148.3 220.8h5.4"/>
<circle cx="154.3" cy="218.3" r=".55"/>
</g>
<circle cx="154.2" cy="220.8" r=".56" fill="#fff"/>
<g fill="none" stroke="#231f20" stroke-width=".2">
<path d="M155.7 212.2h5.2M155.8 209.7h2.3M155.7 229.5h5.6"/>
<circle cx="154.2" cy="220.8" r=".56"/>
</g>
<g fill="#231f20">
<path d="M148.3 225.7l1.7-.3v.7z"/>
<path d="M148.4 228.3l1.6-.5v.8z"/>
<path d="M148.4 230.7l1.6-.4v.8z"/>
<path d="M136.6 227.9l1.6 .4-1.6 .3z"/>
</g>
<path d="M123.8 225.1h9.9v6.3h-9.9zM138.3 225.1h9.9v6.3h-9.9z" fill="none" stroke="#231f20" stroke-width=".23"/>
<path d="M133.7 228.3h3.6" fill="none" stroke="#231f20" stroke-width=".2"/>
<path d="M122.1 227.9l1.6 .4-1.6 .3z" fill="#231f20"/>
<path d="M122.8 228.3h-1.9v4.8" fill="none" stroke="#231f20" stroke-width=".2"/>
<g fill="#231f20">
<path d="M142.9 223.5h.7l-.3 1.6z"/>
<path d="M143.2 221.2l.4 1.6h-.7z"/>
</g>
<path d="M143.2 221.6v2.6" fill="none" stroke="#231f20" stroke-width=".2"/>
<path d="M138.3 201.7h9.9v6.4h-9.9z" fill="none" stroke="#231f20" stroke-width=".23"/>
<path d="M143.2 208l.4 1.6h-.7z" fill="#231f20"/>
<path d="M143.2 209.3v1.1" fill="none" stroke="#231f20" stroke-width=".2"/>
<path d="M139.8 197.4l.4 1.7h-.7z" fill="#231f20"/>
<path d="M139.8 198.8v2.9" fill="none" stroke="#231f20" stroke-width=".2"/>
<g fill="#231f20">
<path d="M146.6 197.4l.4 1.7h-.8z"/>
<path d="M139.5 200.1h.7l-.4 1.6z"/>
<path d="M146.2 200.1h.8l-.4 1.6z"/>
</g>
<path d="M146.6 198.8v2.9M148.3 225.7h5.4" fill="none" stroke="#231f20" stroke-width=".2"/>
<circle cx="154.2" cy="225.7" r=".54" fill="#fff"/>
<g fill="none" stroke="#231f20" stroke-width=".2">
<path d="M148.3 228.3h5.4"/>
<circle cx="154.2" cy="225.7" r=".54"/>
</g>
<circle cx="154.2" cy="228.2" r=".55" fill="#fff"/>
<g fill="none" stroke="#231f20" stroke-width=".2">
<path d="M148.3 230.7h5.4"/>
<circle cx="154.2" cy="228.2" r=".55"/>
</g>
<circle cx="154.2" cy="230.7" r=".54" fill="#fff"/>
<g fill="none" stroke="#231f20" stroke-width=".2">
<path d="M126.1 231.4v5.1h1.5"/>
<circle cx="154.2" cy="230.7" r=".54"/>
</g>
<circle cx="113" cy="196.8" r=".57" fill="#fff"/>
<circle cx="113" cy="196.8" r=".57" fill="none" stroke="#231f20" stroke-width=".2"/>
<circle cx="117.6" cy="196.8" r=".57" fill="#fff"/>
<g fill="none" stroke="#231f20" stroke-width=".2">
<path d="M113 197.4v11.8"/>
<circle cx="117.6" cy="196.8" r=".57"/>
</g>
<g fill="#231f20">
<path d="M112.6 208.9h.8l-.4 1.7z"/>
<path d="M117.3 208.9h.7l-.4 1.7z"/>
</g>
<path d="M117.6 197.4v11.8M67.8 210.8a.72 .72 0 0 0-.8 .6l-.1 6.6a1.05 1.05 0 0 1-.8 .9 1.25 1.25 0 0 1 .8 1.6v4.9a1.23 1.23 0 0 0 .7 1.5l.2 .1M88.9 203.1h21.2v7.8" fill="none" stroke="#231f20" stroke-width=".2"/>
<path d="M19 30.6h177.8v.5h-177.8zM19 43.6h177.8v.6h-177.8zM19 259.7h177.8v.5h-177.8z" fill="#000"/>
<text font-size="5.6" x="62.3" y="37">16-Channel, 24-Bit Analog-to-Digital Converter</text>
<text font-size="4.9" x="180.8" y="21">ADS1258</text>
<g font-size="4.2">
<text x="19.2" y="50.5">FEATURES</text>
<text x="112.2" y="50.5">DESCRIPTION</text>
<text x="19" y="163.8">APPLICATIONS</text>
</g>
<text font-size="3.8" fill="#231f20" x="70.3" y="220.8" transform="rotate(-90 70.3 220.8)">…</text>
<g font-size="3.5">
<text x="19.4" y="56.2">•</text>
<text x="24.3" y="56.2">24 Bits, No Missing Codes</text>
<text x="112.2" y="55.2">The</text>
<text x="112.2" y="59.1">low-noise, 24-bit, delta-sigma (ΔΣ) analog-to-digital</text>
<text x="122.3" y="55.2">ADS1258</text>
<text x="141.5" y="55.2">is</text>
<text x="148.1" y="55.2">a</text>
<text x="154.1" y="55.2">16-channel</text>
<text x="175.6" y="55.2">(multiplexed),</text>
<text x="19" y="61.3">•</text>
<text x="24.3" y="61.3">Fixed-Channel or Automatic Channel Scan</text>
<text x="112.2" y="63">converter (ADC) that provides single-cycle settled</text>
<text x="19" y="66.4">•</text>
<text x="19" y="71.5">•</text>
<text x="24.3" y="66.4">Fixed-Channel Data Rate: 125kSPS</text>
<text x="24.3" y="71.5">Auto-Scan Data Rate: 23.7kSPS/Channel</text>
<text x="112.2" y="66.9">data</text>
<text x="112.2" y="70.8">samples per second (SPS) per channel. A flexible</text>
<text x="121.8" y="66.9">at</text>
<text x="127.4" y="66.9">channel</text>
<text x="142.5" y="66.9">scan</text>
<text x="152.7" y="66.9">rates</text>
<text x="163.2" y="66.9">from</text>
<text x="173" y="66.9">1.8k</text>
<text x="182.4" y="66.9">to</text>
<text x="188" y="66.9">23.7k</text>
<text x="19" y="76.6">•</text>
<text x="24.3" y="76.6">Single-Conversion Settled Data</text>
<text x="112.2" y="74.6">input</text>
<text x="123.1" y="74.6">multiplexer</text>
<text x="143.4" y="74.6">accepts</text>
<text x="158.9" y="74.6">combinations</text>
<text x="182.9" y="74.6">of</text>
<text x="189.2" y="74.6">eight</text>
<text x="19" y="81.6">•</text>
<text x="24.3" y="81.6">16 Single-Ended or 8 Differential Inputs</text>
<text x="112.2" y="78.5">differential or 16 single-ended inputs with a full-scale</text>
<text x="112.2" y="82.4">differential range of 5V or true bipolar range of ±2.5V</text>
<text x="19" y="86.7">•</text>
<text x="24.3" y="86.7">Unipolar (+5V) or Bipolar (±2.5V) Operation</text>
<text x="112.2" y="86.3">when operating with a 5V reference. The fourth-order</text>
<text x="19" y="91.8">•</text>
<text x="24.3" y="91.8">Low Noise: 2.8μV</text>
<text x="60.2" y="91.8">at 1.8kSPS</text>
<text x="112.2" y="90.2">delta-sigma modulator is followed by a fifth-order sinc</text>
<text x="112.2" y="94.1">digital filter optimized for low-noise performance.</text>
<text x="19" y="96.9">•</text>
<text x="19" y="102">•</text>
<text x="24.3" y="96.9">0.0003% Integral Nonlinearity</text>
<text x="24.3" y="102">DC Stability (typical):</text>
<text x="112.2" y="100">The differential output of the multiplexer is accessible</text>
<text x="24.3" y="106.2">0.02μV/°C Offset Drift, 0.4ppm/°C Gain Drift</text>
<text x="112.2" y="103.9">to allow signal conditioning prior to the input of the</text>
<text x="112.2" y="107.8">ADC.</text>
<text x="123.9" y="107.8">Internal</text>
<text x="138.9" y="107.8">system</text>
<text x="153.4" y="107.8">monitor</text>
<text x="168.4" y="107.8">registers</text>
<text x="185.2" y="107.8">provide</text>
<text x="19" y="111.3">•</text>
<text x="24.3" y="111.3">Open-Sensor Detection</text>
<text x="112.2" y="111.7">supply voltage, temperature, reference voltage, gain,</text>
<text x="19" y="116.3">•</text>
<text x="24.3" y="116.3">Conversion Control Pin</text>
<text x="112.2" y="115.6">and offset data.</text>
<text x="19" y="121.4">•</text>
<text x="24.3" y="121.4">Multiplexer Output for External Signal</text>
<text x="24.3" y="125.7">Conditioning</text>
<text x="112.2" y="121.6">An onboard PLL generates the system clock from a</text>
<text x="112.2" y="125.4">32.768kHz</text>
<text x="131.8" y="125.4">crystal,</text>
<text x="145.8" y="125.4">or</text>
<text x="151.7" y="125.4">can</text>
<text x="160.2" y="125.4">be</text>
<text x="166.9" y="125.4">overridden</text>
<text x="186.4" y="125.4">by</text>
<text x="192.9" y="125.4">an</text>
<text x="19" y="130.7">•</text>
<text x="24.3" y="130.7">On-Chip Temperature, Reference, Offset, Gain,</text>
<text x="112.2" y="129.3">external clock source. A buffered system clock output</text>
<text x="24.3" y="135">and Supply Voltage Readback</text>
<text x="112.2" y="133.2">(15.7MHz) is provided to drive a microcontroller or</text>
<text x="112.2" y="137.1">additional converters.</text>
<text x="19" y="140.1">•</text>
<text x="24.3" y="140.1">42mW Power Dissipation</text>
<text x="112.2" y="143.1">Serial digital communication is handled via an SPI™</text>
<text x="19" y="145.1">•</text>
<text x="24.3" y="145.1">Standby, Sleep, and Power-Down Modes</text>
<text x="112.2" y="147">-compatible</text>
<text x="133.7" y="147">interface.</text>
<text x="151.4" y="147">A</text>
<text x="157" y="147">simple</text>
<text x="170.5" y="147">command</text>
<text x="189.2" y="147">word</text>
<text x="19" y="150.2">•</text>
<text x="19" y="155.3">•</text>
<text x="24.3" y="150.2">8 General-Purpose Inputs/Outputs (GPIO)</text>
<text x="24.3" y="155.3">32.768kHz Crystal Oscillator or External Clock</text>
<text x="112.2" y="150.8">structure controls channel configuration, data rates,</text>
<text x="112.2" y="154.7">digital I/O, monitor functions, etc.</text>
<text x="112.2" y="160.7">Programmable sensor bias current sources can be</text>
<text x="112.2" y="164.6">used to bias sensors or verify sensor integrity.</text>
<text x="19" y="168.8">•</text>
<text x="19" y="173.9">•</text>
<text x="24.3" y="168.8">Medical, Avionics, and Process Control</text>
<text x="24.3" y="173.9">Machine and System Monitoring</text>
<text x="112.2" y="170.6">The</text>
<text x="120.9" y="170.6">ADS1258</text>
<text x="138.7" y="170.6">operates</text>
<text x="155" y="170.6">from</text>
<text x="164.7" y="170.6">a</text>
<text x="169.3" y="170.6">unipolar</text>
<text x="184.5" y="170.6">+5V</text>
<text x="193.5" y="170.6">or</text>
<text x="19" y="179">•</text>
<text x="24.3" y="179">Fast Scan Multi-Channel Instrumentation</text>
<text x="112.2" y="174.5">bipolar ±2.5V analog supply and a digital supply</text>
<text x="112.2" y="178.4">compatible</text>
<text x="132.1" y="178.4">with</text>
<text x="141.2" y="178.4">interfaces</text>
<text x="159.3" y="178.4">ranging</text>
<text x="173.9" y="178.4">from</text>
<text x="183.7" y="178.4">2.7V</text>
<text x="193.8" y="178.4">to</text>
<text x="19" y="184.1">•</text>
<text x="24.3" y="184.1">Industrial Systems</text>
<text x="112.2" y="182.2">5.25V.</text>
<text x="125.2" y="182.2">The</text>
<text x="134" y="182.2">ADS1258</text>
<text x="151.9" y="182.2">is</text>
<text x="157.3" y="182.2">available</text>
<text x="174" y="182.2">in</text>
<text x="179.5" y="182.2">a</text>
<text x="184.2" y="182.2">QFN-48</text>
<text x="19" y="189.2">•</text>
<text x="24.3" y="189.2">Test and Measurement Systems</text>
<text x="112.2" y="186.1">package.</text>
</g>
<g font-size="2.8">
<text x="88.2" y="41.6">Check for Samples: ADS1258</text>
<text x="31.5" y="248.4">Please be aware that an important notice concerning availability, standard warranty, and use in critical applications of Texas</text>
<text x="31.5" y="251.5">Instruments semiconductor products and disclaimers thereto appears at the end of this data sheet.</text>
<text x="19.3" y="255.1">SPI is a trademark of Motorola, Inc.</text>
<text x="19.3" y="258.2">All other trademarks are the property of their respective owners.</text>
</g>
<g font-size="2.5">
<text x="19" y="30.1">www.ti.com</text>
<text x="140.4" y="30.1">SBAS297G –JUNE 2005–REVISED MARCH 2011</text>
<text x="53.7" y="92.5">RMS</text>
<text x="134.2" y="263.6">Copyright © 2005–2011, Texas Instruments Incorporated</text>
</g>
<text font-size="2.2" fill="#231f20" x="123.2" y="203">ADS1258</text>
<g font-size="2.1">
<text x="19" y="262.9">PRODUCTION DATA information is current as of publication date.</text>
<text x="19" y="265">Products conform to specifications per the terms of the Texas</text>
<text x="19" y="267.1">Instruments standard warranty. Production processing does not</text>
<text x="19" y="269.2">necessarily include testing of all parameters.</text>
</g>
<g font-size="1.9" fill="#231f20">
<text x="79.8" y="195.4">AVDD</text>
<text x="113.4" y="195.5">V</text>
<text x="125.7" y="195.4">DVDD</text>
<text x="139" y="195.5">GPIO[7:0]</text>
<text x="79.4" y="202.6">Internal</text>
<text x="78.2" y="204.9">Monitoring</text>
<text x="140.8" y="205.6">GPIO</text>
<text x="69.7" y="212.2">1</text>
<text x="111.8" y="215.5">24−Bit</text>
<text x="126.2" y="215.3">Digital</text>
<text x="141.7" y="215.3">SPI</text>
<text x="155.5" y="211.5">CS</text>
<text x="155.5" y="213.9">DRDY</text>
<text x="53.7" y="219.5">Analog Inputs</text>
<text x="79.6" y="218.7">Analog</text>
<text x="80.5" y="220.9">Input</text>
<text x="80.7" y="216.4">16:1</text>
<text x="112.3" y="217.7">ADC</text>
<text x="126.7" y="217.5">Filter</text>
<text x="139.6" y="217.5">Interface</text>
<text x="155.5" y="216.4">SCLK</text>
<text x="155.5" y="218.9">DIN</text>
<text x="155.5" y="221.4">DOUT</text>
<text x="68.6" y="227.1">16</text>
<text x="80.5" y="223.1">MUX</text>
<text x="155.5" y="226.3">START</text>
<text x="63" y="232.2">AINCOM</text>
<text x="124.8" y="228.9">Oscillator</text>
<text x="140.1" y="228.9">Control</text>
<text x="155.5" y="228.8">RESET</text>
<text x="155.5" y="231.3">PWDN</text>
<text x="79.9" y="236.2">AVSS</text>
<text x="91.7" y="236.2">MUX</text>
<text x="91.8" y="238.4">OUT</text>
<text x="100.1" y="236.2">ADC</text>
<text x="101.2" y="238.4">IN</text>
<text x="118.4" y="238.4">In/Out</text>
<text x="118.4" y="236.2">Extclk</text>
<text x="132.8" y="237.2">32.768kHz</text>
<text x="146.4" y="236.2">DGND</text>
</g>
<text font-size="1.3" fill="#231f20" x="114.6" y="196.1">REF</text>
<text font-size="1.2" fill="#fff" x="102.7" y="15" transform="rotate(17 102.7 15)">A D S 1 2 5 8</text>
<g font-size=".4" fill="#fff">
<text x="19" y="50.4">1</text>
<text x="19" y="255.1">2</text>
<text x="19" y="258.2">3</text>
</g>
</svg>
